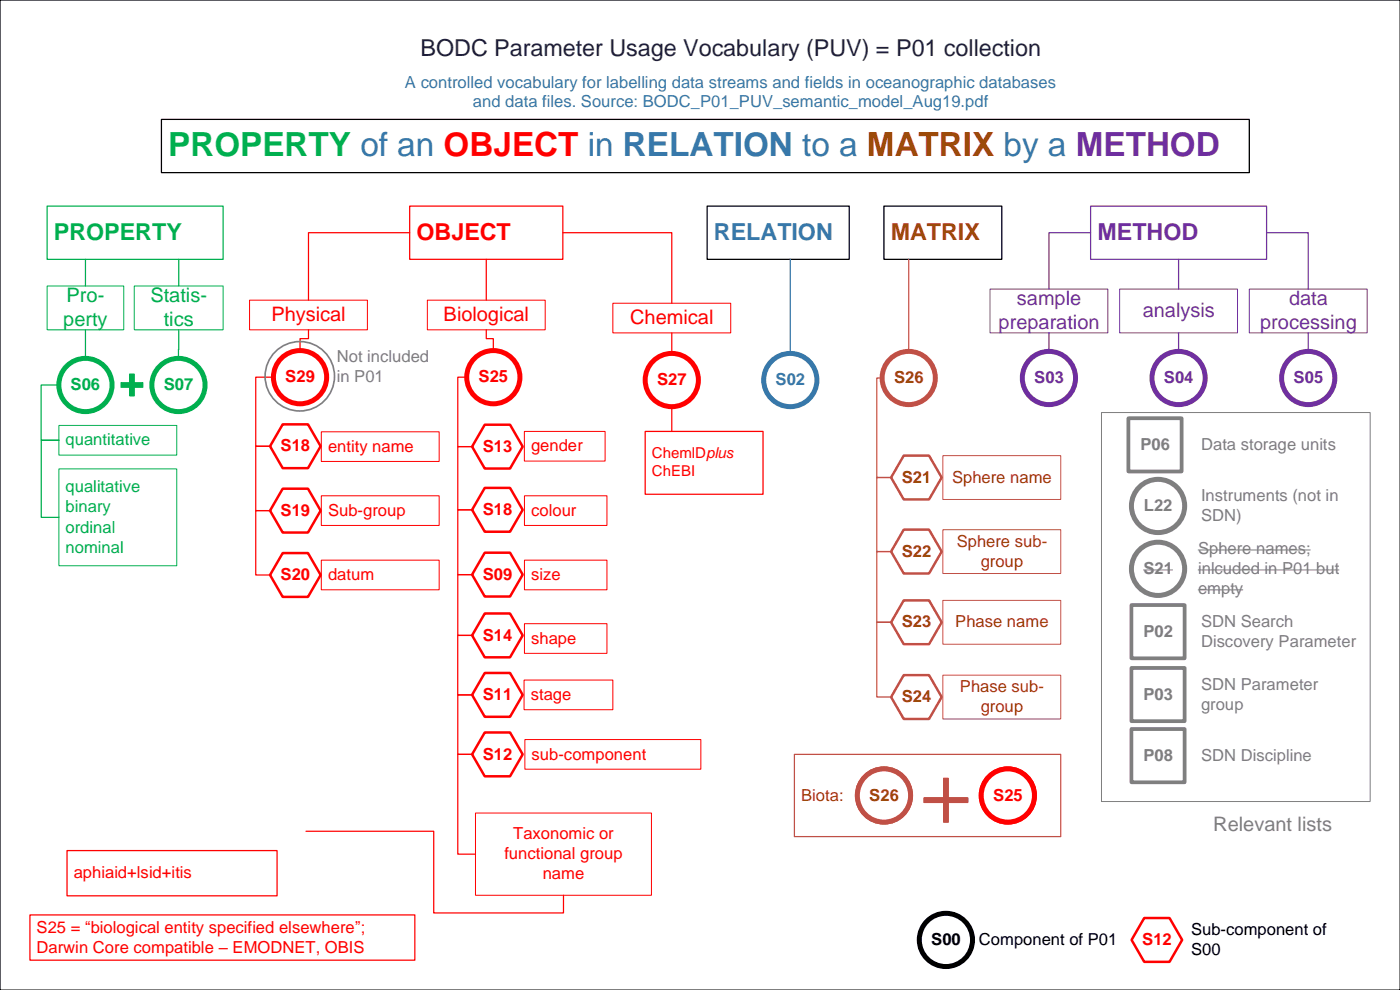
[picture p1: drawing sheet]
<svg xmlns="http://www.w3.org/2000/svg" width="297mm" height="210mm" viewBox="0 0 297 210" stroke-linecap="round" stroke-linejoin="round" font-family="sans-serif">
<path d="M0 0h297v210h-297z" fill="none" stroke="#000" stroke-width=".26"/>
<g fill="#fff">
<path d="M83.6 6.9h142.8v7h-142.8z" fill-rule="evenodd"/>
<path d="M34.2 25.3h230.8v11.3h-230.8z" fill-rule="evenodd"/>
</g>
<path d="M34.2 25.3h230.8v11.3h-230.8z" fill="none" stroke="#000" stroke-width=".26"/>
<path d="M10 43.7h37.3v11.3h-37.3z" fill-rule="evenodd" fill="#fff"/>
<path d="M10 43.7h37.3v11.3h-37.3z" fill="none" stroke="#00af4f" stroke-width=".26"/>
<path d="M86.9 43.7h32.5v11.3h-32.5z" fill-rule="evenodd" fill="#fff"/>
<path d="M86.9 43.7h32.5v11.3h-32.5z" fill="none" stroke="#f00" stroke-width=".26"/>
<path d="M150 43.7h30.1v11.3h-30.1z" fill-rule="evenodd" fill="#fff"/>
<path d="M150 43.7h30.1v11.3h-30.1z" fill="none" stroke="#000" stroke-width=".26"/>
<path d="M187.5 43.7h25v11.3h-25z" fill-rule="evenodd" fill="#fff"/>
<path d="M187.5 43.7h25v11.3h-25z" fill="none" stroke="#000" stroke-width=".26"/>
<path d="M231.3 43.7h37.4v11.3h-37.4z" fill-rule="evenodd" fill="#fff"/>
<path d="M231.3 43.7h37.4v11.3h-37.4z" fill="none" stroke="#7030a0" stroke-width=".26"/>
<circle cx="18.1" cy="81.7" r="5.6" fill="#fff"/>
<circle cx="18.1" cy="81.7" r="5.6" fill="none" stroke="#00af4f" stroke-width="1.1"/>
<path d="M12.5 99.5h25v20.5h-25z" fill-rule="evenodd" fill="#fff"/>
<path d="M12.5 99.5h25v20.5h-25z" fill="none" stroke="#00af4f" stroke-width=".21"/>
<path d="M12.5 90.2h25v6.3h-25z" fill-rule="evenodd" fill="#fff"/>
<path d="M12.5 90.2h25v6.3h-25z" fill="none" stroke="#00af4f" stroke-width=".21"/>
<path d="M52.9 63.7h25v6.3h-25z" fill-rule="evenodd" fill="#fff"/>
<path d="M52.9 63.7h25v6.3h-25z" fill="none" stroke="#f00" stroke-width=".21"/>
<path d="M130 64.3h25v6.3h-25z" fill-rule="evenodd" fill="#fff"/>
<path d="M130 64.3h25v6.3h-25z" fill="none" stroke="#f00" stroke-width=".21"/>
<path d="M90.6 63.7h25v6.3h-25z" fill-rule="evenodd" fill="#fff"/>
<path d="M90.6 63.7h25v6.3h-25z" fill="none" stroke="#f00" stroke-width=".21"/>
<circle cx="63.6" cy="80" r="5.6" fill="#fff"/>
<circle cx="63.6" cy="80" r="5.6" fill="none" stroke="#f00" stroke-width="1.1"/>
<circle cx="142.5" cy="80.6" r="5.6" fill="#fff"/>
<circle cx="142.5" cy="80.6" r="5.6" fill="none" stroke="#f00" stroke-width="1.1"/>
<circle cx="104.6" cy="80" r="5.6" fill="#fff"/>
<circle cx="104.6" cy="80" r="5.6" fill="none" stroke="#f00" stroke-width="1.1"/>
<path d="M68.2 91.6h25v6.3h-25z" fill-rule="evenodd" fill="#fff"/>
<path d="M68.2 91.6h25v6.3h-25z" fill="none" stroke="#f00" stroke-width=".21"/>
<path d="M68.2 105.2h25v6.2h-25z" fill-rule="evenodd" fill="#fff"/>
<path d="M68.2 105.2h25v6.2h-25z" fill="none" stroke="#f00" stroke-width=".21"/>
<path d="M68.2 118.8h25v6.3h-25z" fill-rule="evenodd" fill="#fff"/>
<path d="M68.2 118.8h25v6.3h-25z" fill="none" stroke="#f00" stroke-width=".21"/>
<path d="M60 90h5.3l2.7 4.6-2.7 4.7h-5.3l-2.7-4.7z" fill-rule="evenodd" fill="#fff"/>
<path d="M60 90h5.3l2.7 4.6-2.7 4.7h-5.3l-2.7-4.7z" fill="none" stroke="#f00" stroke-width=".53"/>
<path d="M60 103.6h5.3l2.7 4.7-2.7 4.6h-5.3l-2.7-4.6z" fill-rule="evenodd" fill="#fff"/>
<path d="M60 103.6h5.3l2.7 4.7-2.7 4.6h-5.3l-2.7-4.6z" fill="none" stroke="#f00" stroke-width=".53"/>
<path d="M60 117.3h5.3l2.7 4.7-2.7 4.6h-5.3l-2.7-4.6z" fill-rule="evenodd" fill="#fff"/>
<path d="M60 117.3h5.3l2.7 4.7-2.7 4.6h-5.3l-2.7-4.6z" fill="none" stroke="#f00" stroke-width=".53"/>
<path d="M111.2 91.5h17.2v6.3h-17.2z" fill-rule="evenodd" fill="#fff"/>
<path d="M111.2 91.5h17.2v6.3h-17.2z" fill="none" stroke="#f00" stroke-width=".21"/>
<path d="M111.2 105.2h17.5v6.2h-17.5z" fill-rule="evenodd" fill="#fff"/>
<path d="M111.2 105.2h17.5v6.2h-17.5z" fill="none" stroke="#f00" stroke-width=".21"/>
<path d="M111.2 118.8h17.5v6.3h-17.5z" fill-rule="evenodd" fill="#fff"/>
<path d="M111.2 118.8h17.5v6.3h-17.5z" fill="none" stroke="#f00" stroke-width=".21"/>
<path d="M111.2 132.3h17.5v6.3h-17.5z" fill-rule="evenodd" fill="#fff"/>
<path d="M111.2 132.3h17.5v6.3h-17.5z" fill="none" stroke="#f00" stroke-width=".21"/>
<path d="M111.2 144.2h18.8v6.3h-18.8z" fill-rule="evenodd" fill="#fff"/>
<path d="M111.2 144.2h18.8v6.3h-18.8z" fill="none" stroke="#f00" stroke-width=".21"/>
<path d="M111.3 156.9h37.4v6.2h-37.4z" fill-rule="evenodd" fill="#fff"/>
<path d="M111.3 156.9h37.4v6.2h-37.4z" fill="none" stroke="#f00" stroke-width=".21"/>
<path d="M100.9 172.4h37.3v17.5h-37.3z" fill-rule="evenodd" fill="#fff"/>
<path d="M100.9 172.4h37.3v17.5h-37.3z" fill="none" stroke="#f00" stroke-width=".21"/>
<path d="M102.8 90.1h5.4l2.7 4.6-2.7 4.7h-5.4l-2.7-4.7z" fill-rule="evenodd" fill="#fff"/>
<path d="M102.8 90.1h5.4l2.7 4.6-2.7 4.7h-5.4l-2.7-4.7z" fill="none" stroke="#f00" stroke-width=".53"/>
<path d="M102.8 103.5h5.4l2.7 4.6-2.7 4.7h-5.4l-2.7-4.7z" fill-rule="evenodd" fill="#fff"/>
<path d="M102.8 103.5h5.4l2.7 4.6-2.7 4.7h-5.4l-2.7-4.7z" fill="none" stroke="#f00" stroke-width=".53"/>
<path d="M102.8 117.2h5.4l2.7 4.7-2.7 4.6h-5.4l-2.7-4.6z" fill-rule="evenodd" fill="#fff"/>
<path d="M102.8 117.2h5.4l2.7 4.7-2.7 4.6h-5.4l-2.7-4.6z" fill="none" stroke="#f00" stroke-width=".53"/>
<path d="M102.8 130.1h5.4l2.7 4.7-2.7 4.6h-5.4l-2.7-4.6z" fill-rule="evenodd" fill="#fff"/>
<path d="M102.8 130.1h5.4l2.7 4.7-2.7 4.6h-5.4l-2.7-4.6z" fill="none" stroke="#f00" stroke-width=".53"/>
<path d="M102.8 142.7h5.4l2.7 4.7-2.7 4.6h-5.4l-2.7-4.6z" fill-rule="evenodd" fill="#fff"/>
<path d="M102.8 142.7h5.4l2.7 4.7-2.7 4.6h-5.4l-2.7-4.6z" fill="none" stroke="#f00" stroke-width=".53"/>
<path d="M102.8 155.4h5.4l2.7 4.6-2.7 4.6h-5.4l-2.7-4.6z" fill-rule="evenodd" fill="#fff"/>
<path d="M102.8 155.4h5.4l2.7 4.6-2.7 4.6h-5.4l-2.7-4.6z" fill="none" stroke="#f00" stroke-width=".53"/>
<path d="M6.3 194.1h81.7v9.6h-81.7z" fill-rule="evenodd" fill="#fff"/>
<path d="M6.3 194.1h81.7v9.6h-81.7z" fill="none" stroke="#f00" stroke-width=".26"/>
<path d="M14.2 180.4h44.6v9.6h-44.6z" fill-rule="evenodd" fill="#fff"/>
<path d="M14.2 180.4h44.6v9.6h-44.6z" fill="none" stroke="#f00" stroke-width=".26"/>
<path d="M136.9 91.5h25v13.3h-25z" fill-rule="evenodd" fill="#fff"/>
<path d="M136.9 91.5h25v13.3h-25z" fill="none" stroke="#f00" stroke-width=".26"/>
<circle cx="167.6" cy="80.6" r="5.6" fill="#fff"/>
<circle cx="167.6" cy="80.6" r="5.6" fill="none" stroke="#3778aa" stroke-width="1.1"/>
<path d="M200 96.6h25v9.3h-25z" fill-rule="evenodd" fill="#fff"/>
<path d="M200 96.6h25v9.3h-25z" fill="none" stroke="#c05046" stroke-width=".21"/>
<path d="M200 112.3h25v9.3h-25z" fill-rule="evenodd" fill="#fff"/>
<path d="M200 112.3h25v9.3h-25z" fill="none" stroke="#c05046" stroke-width=".21"/>
<path d="M200 127.3h25v9.3h-25z" fill-rule="evenodd" fill="#fff"/>
<path d="M200 127.3h25v9.3h-25z" fill="none" stroke="#c05046" stroke-width=".21"/>
<path d="M200 143.2h25v9.3h-25z" fill-rule="evenodd" fill="#fff"/>
<path d="M200 143.2h25v9.3h-25z" fill="none" stroke="#c05046" stroke-width=".21"/>
<circle cx="192.8" cy="80.2" r="5.6" fill="#fff"/>
<circle cx="192.8" cy="80.2" r="5.6" fill="none" stroke="#c05046" stroke-width="1.1"/>
<path d="M191.7 96.6h5.4l2.7 4.7-2.7 4.6h-5.4l-2.7-4.6z" fill-rule="evenodd" fill="#fff"/>
<path d="M191.7 96.6h5.4l2.7 4.7-2.7 4.6h-5.4l-2.7-4.6z" fill="none" stroke="#c05046" stroke-width=".53"/>
<path d="M191.7 112.3h5.4l2.7 4.7-2.7 4.6h-5.4l-2.7-4.6z" fill-rule="evenodd" fill="#fff"/>
<path d="M191.7 112.3h5.4l2.7 4.7-2.7 4.6h-5.4l-2.7-4.6z" fill="none" stroke="#c05046" stroke-width=".53"/>
<path d="M191.7 127.3h5.4l2.7 4.7-2.7 4.6h-5.4l-2.7-4.6z" fill-rule="evenodd" fill="#fff"/>
<path d="M191.7 127.3h5.4l2.7 4.7-2.7 4.6h-5.4l-2.7-4.6z" fill="none" stroke="#c05046" stroke-width=".53"/>
<path d="M191.7 143.2h5.4l2.7 4.6-2.7 4.7h-5.4l-2.7-4.7z" fill-rule="evenodd" fill="#fff"/>
<path d="M191.7 143.2h5.4l2.7 4.6-2.7 4.7h-5.4l-2.7-4.7z" fill="none" stroke="#c05046" stroke-width=".53"/>
<path d="M210 61.3h25v9.3h-25z" fill-rule="evenodd" fill="#fff"/>
<path d="M210 61.3h25v9.3h-25z" fill="none" stroke="#6e2e9f" stroke-width=".21"/>
<path d="M237.5 61.3h25v9.3h-25z" fill-rule="evenodd" fill="#fff"/>
<path d="M237.5 61.3h25v9.3h-25z" fill="none" stroke="#7030a0" stroke-width=".21"/>
<path d="M265 61.3h25v9.3h-25z" fill-rule="evenodd" fill="#fff"/>
<path d="M265 61.3h25v9.3h-25z" fill="none" stroke="#6e2e9f" stroke-width=".21"/>
<path d="M168.5 160h56.5v17.4h-56.5z" fill-rule="evenodd" fill="#fff"/>
<path d="M168.5 160h56.5v17.4h-56.5z" fill="none" stroke="#c05046" stroke-width=".26"/>
<circle cx="222.5" cy="80.2" r="5.6" fill="#fff"/>
<circle cx="222.5" cy="80.2" r="5.6" fill="none" stroke="#6e2e9f" stroke-width="1.1"/>
<circle cx="250" cy="80.2" r="5.6" fill="#fff"/>
<circle cx="250" cy="80.2" r="5.6" fill="none" stroke="#7030a0" stroke-width="1.1"/>
<circle cx="277.5" cy="80.2" r="5.6" fill="#fff"/>
<circle cx="277.5" cy="80.2" r="5.6" fill="none" stroke="#7030a0" stroke-width="1.1"/>
<path d="M10 60.7h16.2v9.3h-16.2z" fill-rule="evenodd" fill="#fff"/>
<path d="M10 60.7h16.2v9.3h-16.2z" fill="none" stroke="#00af4f" stroke-width=".21"/>
<path d="M28.5 60.7h18.8v9.3h-18.8z" fill-rule="evenodd" fill="#fff"/>
<path d="M28.5 60.7h18.8v9.3h-18.8z" fill="none" stroke="#00af4f" stroke-width=".21"/>
<circle cx="37.9" cy="81.7" r="5.6" fill="#fff"/>
<circle cx="37.9" cy="81.7" r="5.6" fill="none" stroke="#00af4f" stroke-width="1.1"/>
<path d="M27.5 79.3h1v1.9h1.8v1h-1.8v1.8h-1v-1.8h-1.8v-1h1.8z" fill-rule="evenodd" fill="#00af4f"/>
<path d="M27.5 79.3h1v1.9h1.8v1h-1.8v1.8h-1v-1.8h-1.8v-1h1.8z" fill="none" stroke="#00af4f" stroke-width=".21"/>
<path d="M18.1 55v5.7M37.9 55v5.7M18.1 70v6M37.9 70v6M12.5 81.7h-3.8v11.7h3.8h-3.8v16.3h3.8" fill="none" stroke="#00af4f" stroke-width=".26"/>
<circle cx="187.5" cy="168.7" r="5.6" fill="#fff"/>
<circle cx="187.5" cy="168.7" r="5.6" fill="none" stroke="#c05046" stroke-width="1.1"/>
<path d="M196 169.2h4.1v-4.1h1v4.1h4.2v1h-4.2v4.2h-1v-4.2h-4.1z" fill-rule="evenodd" fill="#c05046"/>
<path d="M196 169.2h4.1v-4.1h1v4.1h4.2v1h-4.2v4.2h-1v-4.2h-4.1z" fill="none" stroke="#c05046" stroke-width=".21"/>
<circle cx="213.8" cy="168.7" r="5.6" fill="#fff"/>
<circle cx="213.8" cy="168.7" r="5.6" fill="none" stroke="#f00" stroke-width="1.1"/>
<circle cx="187.5" cy="168.7" r="5.6" fill="#fff"/>
<circle cx="187.5" cy="168.7" r="5.6" fill="none" stroke="#c05046" stroke-width="1.1"/>
<path d="M196 169.2h4.1v-4.1h1v4.1h4.2v1h-4.2v4.2h-1v-4.2h-4.1z" fill-rule="evenodd" fill="#c05046"/>
<path d="M196 169.2h4.1v-4.1h1v4.1h4.2v1h-4.2v4.2h-1v-4.2h-4.1z" fill="none" stroke="#c05046" stroke-width=".21"/>
<circle cx="213.8" cy="168.7" r="5.6" fill="#fff"/>
<circle cx="213.8" cy="168.7" r="5.6" fill="none" stroke="#f00" stroke-width="1.1"/>
<path d="M86.9 49.4h-21.5v14.3M103.1 55v8.7M119.4 49.4h23.1v14.9M58 80h-3.7v14.6h3h-3v13.7h3h-3v13.7h3M65.4 70v1.8h-1.8v2.6M99 80h-1.9v14.7h3h-3v13.4h3h-3v13.8h3h-3v12.9h3h-3v12.6h3h-3v12.6h3h-3v21.2h3.8M103.1 70v1.8h1.5v2.6M142.5 70.6v4.4M142.5 86.3v5.2M64.9 176.3h27.1v17.3h27.5v-3.7" fill="none" stroke="#f00" stroke-width=".26"/>
<path d="M167.6 55v20" fill="none" stroke="#3778aa" stroke-width=".26"/>
<path d="M192.8 55v19.5" fill="none" stroke="#c05046" stroke-width=".26"/>
<path d="M231.3 49.4h-8.8v11.9M250 55v6.3M268.7 49.4h8.8v11.9M222.5 70.6v3.9M250 70.6v3.9M277.5 70.6v3.9" fill="none" stroke="#7030a0" stroke-width=".26"/>
<circle cx="200.6" cy="199.4" r="5.6" fill="#fff"/>
<circle cx="200.6" cy="199.4" r="5.6" fill="none" stroke="#000" stroke-width="1.1"/>
<path d="M242.7 194.7h5.4l2.7 4.7-2.7 4.6h-5.4l-2.7-4.6z" fill-rule="evenodd" fill="#fff"/>
<path d="M242.7 194.7h5.4l2.7 4.7-2.7 4.6h-5.4l-2.7-4.6z" fill="none" stroke="#f00" stroke-width=".53"/>
<path d="M240 128.3h11.3v11.3h-11.3z" fill-rule="evenodd" fill="#fff"/>
<path d="M240 128.3h11.3v11.3h-11.3z" fill="none" stroke="#7f7f7f" stroke-width=".79"/>
<path d="M240 141.7h11.3v11.3h-11.3z" fill-rule="evenodd" fill="#fff"/>
<path d="M240 141.7h11.3v11.3h-11.3z" fill="none" stroke="#7f7f7f" stroke-width=".79"/>
<path d="M240 154.6h11.3v11.3h-11.3z" fill-rule="evenodd" fill="#fff"/>
<path d="M240 154.6h11.3v11.3h-11.3z" fill="none" stroke="#7f7f7f" stroke-width=".79"/>
<circle cx="245.6" cy="120.6" r="5.6" fill="#fff"/>
<circle cx="245.6" cy="120.6" r="5.6" fill="none" stroke="#7f7f7f" stroke-width="1.1"/>
<path d="M233.6 87.5h57v82.5h-57zM254.1 116.6h23.9M242.5 120.9h6.3M254.1 120.9h30M254.1 125.1h9.6" fill="none" stroke="#7f7f7f" stroke-width=".21"/>
<path d="M187.1 80.2h-1.1v21.1h3h-3v15.7h3h-3v15h3h-3v15.8h3" fill="none" stroke="#c05046" stroke-width=".26"/>
<circle cx="63.6" cy="79.8" r="7.4" fill="none" stroke="#7f7f7f" stroke-width=".35"/>
<path d="M239.4 88.7h11.2v11.3h-11.2z" fill-rule="evenodd" fill="#fff"/>
<path d="M239.4 88.7h11.2v11.3h-11.2z" fill="none" stroke="#7f7f7f" stroke-width=".79"/>
<circle cx="245.6" cy="107.3" r="5.6" fill="#fff"/>
<circle cx="245.6" cy="107.3" r="5.6" fill="none" stroke="#7f7f7f" stroke-width="1.1"/>
<text font-size="7.1" fill="#00af4f" x="35.7" y="33.1">PROPERTY of an OBJECT in RELATION to a MATRIX by a METHOD</text>
<text font-size="5" fill="#1e1e48" x="89.2" y="11.9">BODC Parameter Usage Vocabulary (PUV) = P01 collection</text>
<text font-size="5" fill="#00af4f" x="11.4" y="50.8">PROPERTY</text>
<text font-size="5" fill="#f00" x="88.3" y="50.8">OBJECT</text>
<text font-size="5" fill="#3778aa" x="151.4" y="50.8">RELATION</text>
<text font-size="5" fill="#9c4a09" x="188.9" y="50.8">MATRIX</text>
<text font-size="5" fill="#6e2e9f" x="232.8" y="50.8">METHOD</text>
<g font-size="4.2" fill="#00af4f">
<text x="14.1" y="64">Pro-</text>
<text x="31.9" y="64">Statis-</text>
<text x="13.4" y="69.1">perty</text>
<text x="34.7" y="69.1">tics</text>
</g>
<g font-size="4.2" fill="#6e2e9f">
<text x="215.7" y="64.7">sample</text>
<text x="273.4" y="64.7">data</text>
<text x="211.8" y="69.8">preparation</text>
<text x="242.4" y="67.2">analysis</text>
<text x="267.3" y="69.8">processing</text>
</g>
<g font-size="4.2" fill="#f00">
<text x="57.6" y="68.1">Physical</text>
<text x="94.1" y="68.1">Biological</text>
<text x="133.7" y="68.7">Chemical</text>
</g>
<text font-size="4.2" fill="#7f7f7f" x="257.4" y="176.3">Relevant lists</text>
<g font-size="3.5" fill="#3778aa">
<text x="85.9" y="18.6">A controlled vocabulary for labelling data streams and fields in oceanographic databases</text>
<text x="100.3" y="22.8">and data files. Source: BODC_P01_PUV_semantic_model_Aug19.pdf</text>
<text x="164.5" y="81.7">S02</text>
</g>
<g font-size="3.5" fill="#7f7f7f">
<text x="71.4" y="76.8">Not included</text>
<text x="71.4" y="81.1">in P01</text>
<text x="241.9" y="95.4">P06</text>
<text x="254.8" y="95.4">Data storage units</text>
<text x="254.8" y="106.3">Instruments (not in</text>
<text x="242.6" y="108.4">L22</text>
<text x="254.8" y="110.5">SDN)</text>
<text x="254.1" y="117.5">Sphere names;</text>
<text x="242.5" y="121.7">S21</text>
<text x="254.1" y="121.7">inlcuded in P01 but</text>
<text x="254.1" y="126">empty</text>
<text x="242.5" y="135.1">P02</text>
<text x="254.8" y="132.9">SDN Search</text>
<text x="254.8" y="137.2">Discovery Parameter</text>
<text x="242.5" y="148.4">P03</text>
<text x="254.8" y="146.3">SDN Parameter</text>
<text x="254.8" y="150.5">group</text>
<text x="242.5" y="161.4">P08</text>
<text x="254.8" y="161.4">SDN Discipline</text>
</g>
<g font-size="3.5" fill="#00af4f">
<text x="15" y="82.7">S06</text>
<text x="34.7" y="82.7">S07</text>
<text x="13.9" y="94.5">quantitative</text>
<text x="13.9" y="104.4">qualitative</text>
<text x="13.9" y="108.7">binary</text>
<text x="13.9" y="113">ordinal</text>
<text x="13.9" y="117.2">nominal</text>
</g>
<g font-size="3.5" fill="#f00">
<text x="60.5" y="81.1">S29</text>
<text x="101.5" y="81.1">S25</text>
<text x="139.4" y="81.7">S27</text>
<text x="59.5" y="95.7">S18</text>
<text x="69.6" y="95.8">entity name</text>
<text x="102.4" y="95.8">S13</text>
<text x="112.7" y="95.7">gender</text>
<text x="59.5" y="109.4">S19</text>
<text x="69.6" y="109.4">Sub-group</text>
<text x="102.4" y="109.2">S18</text>
<text x="112.7" y="109.4">colour</text>
<text x="59.5" y="123">S20</text>
<text x="69.6" y="123">datum</text>
<text x="102.4" y="123">S09</text>
<text x="112.7" y="123">size</text>
<text x="102.4" y="135.8">S14</text>
<text x="112.7" y="136.5">shape</text>
<text x="102.4" y="148.5">S11</text>
<text x="112.6" y="148.5">stage</text>
<text x="102.4" y="161.1">S12</text>
<text x="112.8" y="161.1">sub-component</text>
<text x="210.7" y="169.8">S25</text>
<text x="108.9" y="178">Taxonomic or</text>
<text x="107" y="182.3">functional group</text>
<text x="15.6" y="186.3">aphiaid+lsid+itis</text>
<text x="115.1" y="186.5">name</text>
<text x="7.8" y="197.8">S25 = “biological entity specified elsewhere”;</text>
<text x="7.8" y="202.1">Darwin Core compatible – EMODNET, OBIS</text>
<text x="242.3" y="200.5">S12</text>
</g>
<g font-size="3.5" fill="#9c4a09">
<text x="189.7" y="81.2">S26</text>
<text x="191.3" y="102.4">S21</text>
<text x="201.9" y="102.4">Sphere name</text>
<text x="191.3" y="118.1">S22</text>
<text x="202.9" y="116">Sphere sub-</text>
<text x="208" y="120.2">group</text>
<text x="191.3" y="133.1">S23</text>
<text x="202.6" y="133.1">Phase name</text>
<text x="191.3" y="148.9">S24</text>
<text x="203.6" y="146.8">Phase sub-</text>
<text x="208" y="151.1">group</text>
<text x="169.9" y="169.8">Biota:</text>
<text x="184.4" y="169.8">S26</text>
</g>
<g font-size="3.5" fill="#6e2e9f">
<text x="219.4" y="81.2">S03</text>
<text x="246.9" y="81.2">S04</text>
<text x="274.4" y="81.2">S05</text>
</g>
<g font-size="3.5">
<text x="197.5" y="200.5">S00</text>
<text x="207.6" y="200.5">Component of P01</text>
<text x="252.6" y="198.3">Sub-component of</text>
<text x="252.6" y="202.6">S00</text>
</g>
<g font-size="3.2" fill="#f00">
<text x="138.3" y="97.2">ChemlDplus</text>
<text x="138.3" y="101">ChEBI</text>
</g>
</svg>
